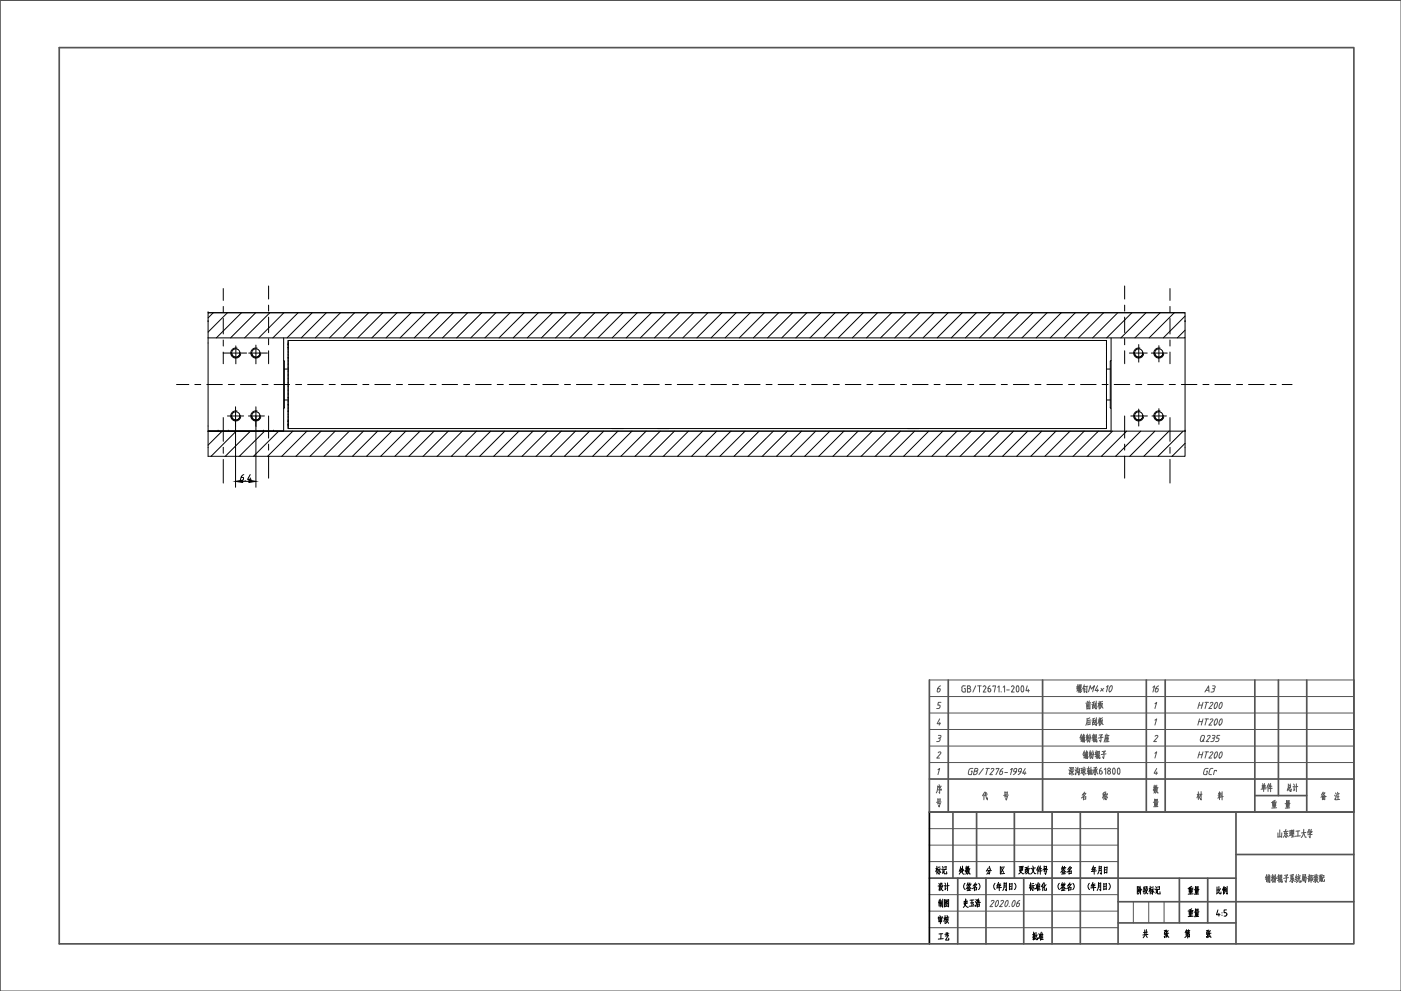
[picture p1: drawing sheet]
<svg xmlns="http://www.w3.org/2000/svg" width="594mm" height="420mm" viewBox="0 0 594 420" stroke-linecap="round" stroke-linejoin="round" font-family="sans-serif">
<g fill="none" stroke="#545454" stroke-width=".72">
<path d="M25.1 20.2h549v380h-549zM394.1 288.3v56h180v-56M402.1 288.3v56M442.1 288.3v56M486.1 288.3v56M494.1 288.3v56M532.1 288.3v56M542.1 288.3v49M554.1 288.3v56M394.1 330.3h180M532.1 337.3h22M404.1 344.3v28"/>
<path d="M414.1 344.3v28M430.1 344.3v28M446.1 344.3v55.9M458.1 344.3v55.9M474.1 344.3v55.9M524.1 344.3v28M394.1 372.3h130v27.9M406.1 372.3v27.9M418.1 372.3v27.9M434.1 372.3v27.9M500.1 372.3v19M512.1 372.3v19"/>
<path d="M524.1 362.3h50M474.1 382.3h100M474.1 391.3h50"/>
</g>
<g fill="none" stroke="#545454" stroke-width=".42">
<path d="M.1 .2h594v420h-594zM394.1 295.3h180M394.1 288.3h180M398.8 290.8l-1.1 1.1-.3 1.1 .5 .4 .5-.2 .3-1-1-.2M399 297.8h-1.1l-.2 1.2h.7l.3 .6-.5 .8h-1M407.9 292.7l.2 .5 .5 .2M407.9 291.5v1.2M408.6 290.7l-.5 .3-.2 .5M408.6 290.8h.7M408.9 291.9h.4v1.5h-.7M410.2 290.8l1.2 .3v.5l-.5 .3a.74 .74 0 0 1 .8 .8 .74 .74 0 0 1-.8 .7h-.7zM410.2 291.9h.7"/>
<path d="M413.7 290.8l-1.1 2.6M414.6 290.8h1.5M415.3 290.8v2.6M416.9 291.2a.59 .59 0 0 1 .8-.4 .59 .59 0 0 1 .3 .9l-1.1 1.7h1.2M419 291.9l-.1 .9a.62 .62 0 0 0 1.1 .1 .62 .62 0 0 0-.5-1M419 291.9h.5M419.8 290.7l-.6 .5-.3 .7M421 291.1v-.3h1.2l-.6 2.6M423.1 291.4l.5-.6v2.6M424.5 293.2v.2M425.4 291.4l.6-.6v2.6M426.9 292.5h1.1"/>
<path d="M428.9 291.2a.59 .59 0 0 1 .8-.4 .59 .59 0 0 1 .2 .9l-1 1.7h1.1M431.2 290.9l-.3 .9 .3 1.5M431.2 290.9l.1-.1a1.54 1.54 0 0 1 .2 2.6l-.3-.2M433.8 290.9l-.1-.1a1.54 1.54 0 0 0-.2 2.6l.3-.2M433.8 290.9l.3 .9-.3 1.5M435.6 290.8l-.6 2h1.5M436 292.2v1.2M456.7 291v1.2M457 290.3v2.5M457.2 292.4l.2 .5M457.3 292.6l-.7 .4M457.3 291.1l-.6 .1"/>
<path d="M457.3 291.9l-.6 .1M457.3 291v.9M457.6 290.3v1.4M457.8 292.7l-.6 .8M458 290.5v.9M458.1 292.4v1.3l-.3-.4M458.1 291.5l-.5 .5M458.1 292h-.5M458.3 292.7l.4 .6M458.3 290.9l-.7 .1M458.3 292.1l.2 .5M458.4 292.4l-.9 .1"/>
<path d="M458.4 291.7l-.8 .8M458.4 290.4l-.8 .1M458.4 291.3l-.8 .2M458.4 290.3v1M459.5 291.1l-.4 1M459.7 291.8v1.7l.4-.5M459.8 290.3l-.3 .8 .6-.1M460.1 291.7l-.8 .2M460.2 292.4l-1 .2M460.9 291v2.7l-.4-.4M461.3 290.9l-1.1 .2M461.6 293.3l.7-2.6 .5 1.4 1.3-1.4-.8 2.6"/>
<path d="M465.4 290.7l-1 2h1.4M465.5 292.1l-.3 1.2M466.9 291.8l.9 1.2M468.1 291.8l-1.5 1.2M469.2 291.3l.7-.6-.7 2.6M471.1 290.7h.2a1.6 1.6 0 0 1-.9 2.5h-.1a2.54 2.54 0 0 1 .8-2.5zM489.7 298.4l.8-.6-.8 2.6M394.1 316.3h180M394.1 309.3h180M394.1 302.3h180M397.8 319.2l.6-.4 .6 .3-1.8 2.3h1.2M397.9 313l.8 .2-.2 .8-.3 .3-1 .1"/>
<path d="M397.9 311.8h.8a.65 .65 0 0 1 .3 .7 .65 .65 0 0 1-.7 .5M398.5 304.8l-1.1 2h1.4M398.5 306.2l-.3 1.2M489.7 319.4l.8-.6-.8 2.6M489.7 305.4l.8-.6-.8 2.6M489.8 312.2l.6-.4 .6 .3-1.8 2.3h1.2M394.1 323.3h180M397.7 326.3l.8-.5-.8 2.6M453.2 326.3l.4 .5M453.5 325.4l.4 .4M453.8 326.4l-.3 1.9-.1-.4M454.1 325.3l-.1 .8"/>
<path d="M454.4 325.9l-.5 1M454.4 327.2l-.7 1.1M454.5 326.4v2.3M454.6 327.2l.5 1.1h.3M454.8 326l.3 .6M455.1 325.5h-1.1M455.2 327l-1.3 .2M455.2 325.4l-.2 .6M455.9 326.3l.2 .4M456.1 325.4l.3 .4M456.4 326.3l-.2 2.2-.3-.4M457.1 325.3l-.6 1.6"/>
<path d="M457.1 326.6l-.3 1M457.3 327.1l.2 .5M457.4 327.4l-.7 .2M457.8 325.9l-.3 2.7-.3-.6M457.8 326l-1 .1M458.4 326.7l.7-.1 .3 .5M458.7 325.8v1.8M459.1 325.7l-.8 .1M459.1 327.3l-.8 .6M459.5 327.4l-.6 .6M459.6 326.9l.9 1.2M459.6 325.2v3.5l-.3-.4"/>
<path d="M459.9 325.5l.2 .3M460.2 326.6l-.3 .7M460.3 326.1l-1.2 .2M461.6 326.3v2.2M461.7 325.1l-.6 2 .8-.2M461.9 327.5l-1 .4M462 325.8l-1.1 .2M462.1 326.4v1.9M462.6 325.2l-.1 3M462.8 327.3l-.6 .1M462.9 328.1l-.8 .1M463 326.5l-.9 .1"/>
<path d="M463 326.4l-.1 1.9M464 326.5l-.6 .1M464 326.3l-.7 2M464.4 326.1v2.5l-.3-.4M464.7 326.9h-.6M464.7 326.4l-.5 .1M464.9 325.4l-1.1 .1M464.9 326.6l.4 1.5h.3M464.9 327.3l-.9 .1M465 325.2l-.7 .7M465.3 326l-.5 .7M466.2 326.8l.3 1.4h.5l.3-.5"/>
<path d="M466.2 326.8l1 .1 .2 .8M467.1 325.6l-.6 .5-.3 .7M468.3 326.2l.6-.5v2.6M472.1 325.7a1.43 1.43 0 0 1 .8 1.2 1.43 1.43 0 0 1-.8 1.3l-.4-1zM474.7 325.8l.2 .9-.2 1.4M474.7 325.8l-.2-.1a1.54 1.54 0 0 0-.1 2.6l.3-.2M490.5 325.8l-1.1 2h1.4M490.5 327.2l-.3 1.2M394.1 358.3h80M394.1 351.3h80M394.1 379.3h80M394.1 372.3h80"/>
<path d="M394.1 365.3h80M394.1 393.3h80M394.1 386.3h80M480.6 382.3v9M487.1 382.3v9M493.6 382.3v9"/>
<circle cx="470.2" cy="327.5" r=".67"/>
<circle cx="470.3" cy="326.2" r=".57"/>
</g>
<!-- layer: 0 -->
<path d="M394.1 344.3v55.9" fill="none" stroke="#000" stroke-width=".72"/>
<g fill="none" stroke="#000" stroke-width=".42">
<path d="M99.9 176.4v30.2M108.5 176.4v30.2M102.9 204.1h2.7M103.4 201.2l-1.2 1.1-.2 1.2 .5 .3 .6-.4 .2-.8-1-.2M104 203.7l-.1 .1M106.1 201.2l-1.1 2h1.5M106.2 202.6l-.3 1.2M409.2 374.5a1.8 1.8 0 0 0 0 2.7M410.3 376.6l.1 .6M410.5 374.2l-.5 1.4M410.5 374.9l.1 .6M410.7 376.6l.1 .5"/>
<path d="M410.8 375.4l.7 1.2h.4M410.8 375.3l-1.1 1.6M410.9 374.8l-.7 .2M411.1 376.2l-.8 .1M411.3 374.3l-.3 1M411.3 376.6l-.3 .8M411.3 374.9l.1 .6M411.6 377.4l-1.5 .2M411.8 374.8l-.7 .2M413.1 375.2l.3 .6M413.2 376.2v1.5M413.7 374.3l-1.1 1.4"/>
<path d="M414.1 374.9l-.9 .1M414.1 376.3l-.9 .2M414.2 377.2l-1 .2M414.2 376.3l-.1 .9M414.2 374.8l-1.1 1.5-.8 .5M415 374.5a1.8 1.8 0 0 1-.1 2.7M421.9 374.5a1.8 1.8 0 0 0 .1 2.7M423.1 375.4v.9M423.4 374.1l-.7 1.6M423.7 374.9v2.7M424.4 374.8l-1.3 .2M424.4 375.5l-1.3 .1"/>
<path d="M424.7 376.3l-2.2 .2M425.8 374.2v1.9l-.6 1.5M426.5 375.2l-.7 .1M426.5 376l-.7 .1M426.7 374.3v3.4l-.4-.6M426.7 374.5l-.9 .1M428 374.5v2.8M428.9 375.8h-.9M429.1 376.9l-1.1 .1M429.1 374.7l-1.1 .2M429.2 374.5l-.1 2.7M430.2 374.5a1.8 1.8 0 0 1 0 2.7"/>
<path d="M449.2 374.5a1.8 1.8 0 0 0 0 2.7M450.3 376.6l.1 .6M450.5 374.2l-.5 1.4M450.5 374.9l.1 .6M450.7 376.6l.1 .5M450.8 375.4l.7 1.2h.4M450.8 375.3l-1.1 1.6M450.9 374.8l-.7 .2M451.1 376.2l-.8 .1M451.3 374.3l-.4 1M451.3 376.6l-.3 .8M451.3 374.9l.1 .6"/>
<path d="M451.6 377.4l-1.5 .2M451.8 374.8l-.7 .2M453.1 375.2l.3 .6M453.2 376.2v1.5M453.7 374.3l-1.1 1.4M454.1 374.9l-.9 .1M454.1 376.3l-.9 .2M454.2 377.2l-1 .2M454.2 376.3l-.1 .9M454.3 374.8l-1.2 1.5-.8 .5M454.9 374.5a1.8 1.8 0 0 1 0 2.7M461.9 374.5a1.8 1.8 0 0 0 .1 2.7"/>
<path d="M463.1 375.4v.9M463.4 374.1l-.8 1.6M463.7 374.9v2.7M464.3 374.8l-1.2 .2M464.3 375.5l-1.2 .1M464.7 376.3l-2.2 .2M465.8 374.2v1.9l-.6 1.5M466.5 375.2l-.7 .1M466.5 376l-.7 .1M466.7 374.3v3.4l-.4-.6M466.7 374.5l-.9 .1M468.1 374.5v2.8"/>
<path d="M468.9 375.8h-.8M469.1 376.9l-1 .1M469.2 374.7l-1.1 .2M469.2 374.5l-.1 2.7M470.2 374.5a1.8 1.8 0 0 1 0 2.7"/>
</g>
<g fill="none" stroke="#000" stroke-width=".42">
<path d="M88.2 132.6h414.3M90.4 132.6l-2.2 2.2M96.4 132.6l-8.2 8.2M102.4 132.6l-10.6 10.7M108.4 132.6l-10.6 10.7M114.4 132.6l-10.7 10.7M120.4 132.6l-10.7 10.7M126.4 132.6l-10.7 10.7M132.4 132.6l-10.7 10.7M138.4 132.6l-10.7 10.7M144.4 132.6l-10.7 10.7M150.4 132.6l-10.7 10.7"/>
<path d="M156.4 132.6l-10.7 10.7M162.4 132.6l-10.7 10.7M168.4 132.6l-10.7 10.7M174.3 132.6l-10.6 10.7M180.4 132.6l-10.8 10.7M186.3 132.6l-10.6 10.7M192.3 132.6l-10.6 10.7M198.3 132.6l-10.7 10.7M204.3 132.6l-10.7 10.7M210.3 132.6l-10.7 10.7M216.3 132.6l-10.7 10.7M222.3 132.6l-10.7 10.7"/>
<path d="M228.3 132.6l-10.7 10.7M234.3 132.6l-10.7 10.7M240.3 132.6l-10.7 10.7M246.3 132.6l-10.7 10.7M252.2 132.6l-10.6 10.7M258.2 132.6l-10.6 10.7M264.2 132.6l-10.7 10.7M270.2 132.6l-10.6 10.7M276.2 132.6l-10.7 10.7M282.2 132.6l-10.7 10.7M288.2 132.6l-10.7 10.7M294.2 132.6l-10.7 10.7"/>
<path d="M300.2 132.6l-10.7 10.7M306.2 132.6l-10.7 10.7M312.2 132.6l-10.7 10.7M318.1 132.6l-10.6 10.7M324.2 132.6l-10.7 10.7M330.2 132.6l-10.7 10.7M336.1 132.6l-10.6 10.7M342.2 132.6l-10.7 10.7M348.1 132.6l-10.6 10.7M354.1 132.6l-10.6 10.7M360.1 132.6l-10.7 10.7M366.1 132.6l-10.7 10.7"/>
<path d="M372.1 132.6l-10.7 10.7M378.1 132.6l-10.7 10.7M384.1 132.6l-10.7 10.7M390.1 132.6l-10.7 10.7M396.1 132.6l-10.7 10.7M402.1 132.6l-10.7 10.7M408.1 132.6l-10.7 10.7M414 132.6l-10.6 10.7M420 132.6l-10.6 10.7M426.1 132.6l-10.8 10.7M432 132.6l-10.6 10.7M438 132.6l-10.7 10.7"/>
<path d="M444 132.6l-10.7 10.7M450 132.6l-10.7 10.7M456 132.6l-10.7 10.7M462 132.6l-10.7 10.7M468 132.6l-10.7 10.7M474 132.6l-10.7 10.7M480 132.6l-10.7 10.7M486 132.6l-10.7 10.7M492 132.6l-10.7 10.7M497.9 132.6l-10.6 10.7M502.5 134l-9.2 9.3M502.5 140l-3.2 3.3"/>
<path d="M88.2 143.3h414.3v-10.7h-414.3v60.9h414.3v-50.2M100.5 147.6a2.14 2.14 0 0 0-2.6 1.5 2.14 2.14 0 0 0 1.5 2.6 2.14 2.14 0 0 0 2.6-1.5M101.7 149.7a1.76 1.76 0 0 1-1.7 1.7 1.76 1.76 0 0 1-1.8-1.7M109 147.6a2.14 2.14 0 0 0-2.6 1.5 2.14 2.14 0 0 0 1.5 2.6 2.14 2.14 0 0 0 2.7-1.5M110.3 149.7a1.76 1.76 0 0 1-1.8 1.7 1.76 1.76 0 0 1-1.8-1.7M120.3 152.9l.3 .3v19.6l-.3 .3M120.3 143.3v39.5h-32.1h382.9v-39.5M120.6 156.5h1.6M122.2 148.2v1M122.2 150.4v1.2M122.2 146.5v1.1v-.3M122.2 153v1.4"/>
<path d="M122.2 145.2v1.1v-.5M122.2 159v1.6M122.2 155.9v1.5M122.2 144.4h347v37.3h-347zM469.2 148.2v1M469.2 150.4v1.2M469.2 146.5v1.1v-.3M469.2 153v1.4M469.2 145.2v1.1v-.5M469.2 159v1.6M469.2 155.9v1.5M469.2 156.5h1.6"/>
<path d="M471.1 152.9l-.3 .3v19.6l.3 .3M483.4 147.6a2.14 2.14 0 0 0-2.6 1.5 2.14 2.14 0 0 0 1.5 2.6 2.14 2.14 0 0 0 2.6-1.5M484.6 149.7a1.76 1.76 0 0 1-1.8 1.7 1.76 1.76 0 0 1-1.7-1.7M492 147.6a2.14 2.14 0 0 0-2.7 1.5 2.14 2.14 0 0 0 1.5 2.6 2.14 2.14 0 0 0 2.7-1.5M493.2 149.7a1.76 1.76 0 0 1-1.8 1.7 1.76 1.76 0 0 1-1.8-1.7M100.5 174.3a2.14 2.14 0 0 0-2.6 1.5 2.14 2.14 0 0 0 1.5 2.6 2.14 2.14 0 0 0 2.6-1.5M101.7 176.3a1.76 1.76 0 0 1-1.7 1.8 1.76 1.76 0 0 1-1.8-1.8M109 174.3a2.14 2.14 0 0 0-2.6 1.5 2.14 2.14 0 0 0 1.5 2.6 2.14 2.14 0 0 0 2.7-1.5M110.3 176.3a1.76 1.76 0 0 1-1.8 1.8 1.76 1.76 0 0 1-1.8-1.8M120.6 169.6h1.6M122.2 162.2v1.6M122.2 174.4v1.2"/>
<path d="M122.2 176.8v1M122.2 178.8v-.4v1.2M122.2 171.7v1.4M122.2 165.5v1.5M122.2 168.7v1.5M469.2 162.2v1.6M469.2 174.4v1.2M469.2 176.8v1M469.2 178.8v-.4v1.2M469.2 171.6v1.5M469.2 165.5v1.5M469.2 168.7v1.5"/>
<path d="M469.2 169.6h1.6M483.4 174.3a2.14 2.14 0 0 0-2.6 1.5 2.14 2.14 0 0 0 1.5 2.6 2.14 2.14 0 0 0 2.6-1.5M484.6 176.3a1.76 1.76 0 0 1-1.8 1.8 1.76 1.76 0 0 1-1.7-1.8M492 174.3a2.14 2.14 0 0 0-2.7 1.5 2.14 2.14 0 0 0 1.5 2.6 2.14 2.14 0 0 0 2.7-1.5M493.2 176.3a1.76 1.76 0 0 1-1.8 1.8 1.76 1.76 0 0 1-1.8-1.8M94.2 182.8l-6 5.9M96.8 182.8h-8.6h414.3M100.2 182.8l-10.7 10.7M106.2 182.8l-10.7 10.7M111.7 182.8h4.3M112.2 182.8l-10.7 10.7M118.2 182.8l-10.7 10.7"/>
<path d="M122.2 180.3v-.5v1M124.2 182.8l-10.7 10.7M130.1 182.8l-10.6 10.7M136.2 182.8l-10.7 10.7M142.1 182.8l-10.6 10.7M148.1 182.8l-10.6 10.7M154.1 182.8l-10.7 10.7M160.1 182.8l-10.6 10.7M166.1 182.8l-10.7 10.7M172.1 182.8l-10.7 10.7M178.1 182.8l-10.7 10.7M184.1 182.8l-10.7 10.7"/>
<path d="M190.1 182.8l-10.7 10.7M196.1 182.8l-10.7 10.7M202.1 182.8l-10.7 10.7M208.1 182.8l-10.7 10.7M214.1 182.8l-10.7 10.7M220.1 182.8l-10.7 10.7M226 182.8l-10.6 10.7M232 182.8l-10.6 10.7M238 182.8l-10.7 10.7M244 182.8l-10.6 10.7M250 182.8l-10.7 10.7M256 182.8l-10.7 10.7"/>
<path d="M262 182.8l-10.7 10.7M268 182.8l-10.7 10.7M274 182.8l-10.7 10.7M280 182.8l-10.7 10.7M286 182.8l-10.7 10.7M291.9 182.8l-10.6 10.7M298 182.8l-10.7 10.7M303.9 182.8l-10.6 10.7M309.9 182.8l-10.6 10.7M315.9 182.8l-10.7 10.7M321.9 182.8l-10.7 10.7M327.9 182.8l-10.7 10.7"/>
<path d="M333.9 182.8l-10.7 10.7M339.9 182.8l-10.7 10.7M345.9 182.8l-10.7 10.7M351.9 182.8l-10.7 10.7M357.9 182.8l-10.7 10.7M363.9 182.8l-10.7 10.7M369.9 182.8l-10.7 10.7M375.8 182.8l-10.6 10.7M381.9 182.8l-10.7 10.7M387.8 182.8l-10.6 10.7M393.8 182.8l-10.6 10.7M399.8 182.8l-10.7 10.7"/>
<path d="M405.8 182.8l-10.6 10.7M411.8 182.8l-10.7 10.7M417.8 182.8l-10.7 10.7M423.8 182.8l-10.7 10.7M429.8 182.8l-10.7 10.7M435.8 182.8l-10.7 10.7M441.8 182.8l-10.7 10.7M447.8 182.8l-10.7 10.7M453.7 182.8l-10.6 10.7M459.8 182.8l-10.7 10.7M465.8 182.8l-10.7 10.7M469.2 180.3v-.5v1"/>
<path d="M471.7 182.8l-10.6 10.7M477.7 182.8l-10.7 10.7M483.7 182.8l-10.7 10.7M489.7 182.8l-10.6 10.7M495.7 182.8l-10.7 10.7M501.7 182.8l-10.7 10.7M502.5 188l-5.5 5.5"/>
<circle cx="100" cy="149.7" r="1.76"/>
<circle cx="108.5" cy="149.7" r="1.76"/>
<circle cx="482.8" cy="149.7" r="1.76"/>
<circle cx="491.4" cy="149.7" r="1.76"/>
<circle cx="100" cy="176.3" r="1.76"/>
<circle cx="108.5" cy="176.3" r="1.76"/>
<circle cx="482.8" cy="176.3" r="1.76"/>
<circle cx="491.4" cy="176.3" r="1.76"/>
</g>
<g fill="#000">
<circle cx="88.2" cy="136.3" r=".19"/>
<circle cx="88.2" cy="132.6" r=".19"/>
<circle cx="502.5" cy="136.3" r=".19"/>
<circle cx="92.5" cy="182.8" r=".19"/>
<circle cx="96.8" cy="182.8" r=".19"/>
<circle cx="111.7" cy="182.8" r=".19"/>
<circle cx="116" cy="182.8" r=".19"/>
<circle cx="502.5" cy="182.8" r=".19"/>
</g>
<g fill="none" stroke="#000" stroke-width=".42">
<path d="M94.7 122.3v5.1M94.7 129.9v2.6M94.7 135v6.6M113.9 121.2v5.6M113.9 129.4v2.5M113.9 134.5v6.6M476.9 121.2v5.6M476.9 129.4v2.5M476.9 134.5v6.6M496.1 122.3v5.1M496.1 129.9v2.6M496.1 135v6.6"/>
<path d="M94.7 149.7h9.9M94.7 144.1v2.6M94.7 149.3v4.9M100 146.6v7.7M105.5 149.7h7.9M108.5 146.3v8M113.9 143.6v2.6M113.9 148.7v5.5M476.9 143.6v2.6M476.9 148.7v5.5M478.9 149.7h7.6M482.9 146.1v7.4"/>
<path d="M488.2 149.7h6.8M491.4 146.6v6.9M496.1 144.1v2.6M496.1 149.3v4.9M74.9 163h5.2M82.6 163h2.5M87.7 163h6.6M94.7 177v10.1M96.4 176.4h6.9M96.8 163h2.6M99.9 172.5v8.3M102 163h6.6"/>
<path d="M105.3 176.4h6.8M108.5 172.5v8.3M111.1 163h2.5M113.9 176.4v9.4M116.2 163h6.6M125.4 163h2.5M130.4 163h6.6M139.6 163h2.6M144.7 163h6.6M153.9 163h2.5M158.9 163h6.6M168.1 163h2.6"/>
<path d="M173.2 163h6.6M182.3 163h2.6M187.5 163h6.5M196.6 163h2.6M201.7 163h6.6M210.8 163h2.6M216 163h6.6M225.1 163h2.5M230.2 163h6.6M239.4 163h2.5M244.4 163h6.7M253.6 163h2.5"/>
<path d="M258.7 163h6.6M267.9 163h2.5M272.9 163h6.6M282.1 163h2.6M287.2 163h6.6M296.3 163h2.6M301.4 163h6.6M310.6 163h2.6M315.7 163h6.6M324.8 163h2.6M330 163h6.6M339.1 163h2.5"/>
<path d="M344.2 163h6.6M353.3 163h2.6M358.5 163h6.6M367.6 163h2.5M372.7 163h6.6M381.9 163h2.5M386.9 163h6.6M396.1 163h2.5M401.2 163h6.6M410.4 163h2.5M415.4 163h6.6M424.6 163h2.6"/>
<path d="M429.7 163h6.6M438.8 163h2.6M443.9 163h6.6M453.1 163h2.5M458.2 163h6.6M467.3 163h2.6M472.5 163h6.6M476.9 176.4v9.4M479.5 176.4h7.1M481.6 163h2.5M482.9 173.4v7.2M486.7 163h6.6"/>
<path d="M488.5 176.4h6.1M491.4 173.3v6.6M495.8 163h2.6M496.1 177v10.1M500.9 163h6.6M510.1 163h2.5M515.2 163h6.6M524.4 163h2.5M529.4 163h6.6M538.6 163h2.5M543.7 163h4.2M94.7 189.7v2.5"/>
<path d="M94.7 194.8v10M113.9 188.3v2.5M113.9 193.4v9.3M476.9 188.3v2.5M476.9 193.4v9.3M496.1 189.7v2.5M496.1 194.8v10"/>
</g>
<!-- layer: 0 -->
<path d="M99.9 204.1l3-.5v1zM105.6 203.6l2.9 .5-2.9 .5z" fill="#000" stroke="#000" stroke-width=".42"/>
<g font-size="7.1" fill="#545454">
<text x="459.7" y="302">前刮板</text>
<text x="459.7" y="309">后刮板</text>
<text x="415.6" y="340.4">代 号</text>
<text x="457.6" y="340.4">名 称</text>
<text x="506.6" y="340.4">材 料</text>
<text x="533.8" y="336.9">单件</text>
<text x="545" y="336.9">总计</text>
<text x="559.2" y="340.4">备 注</text>
<text x="538.3" y="344">重 量</text>
<text x="540.8" y="356.3">山东理工大学</text>
<text x="535.5" y="375.4">铺粉辊子系统局部装配</text>
</g>
<g font-size="7.1">
<text x="405.7" y="371.8">处数</text>
<text x="431.1" y="371.8">更改文件号</text>
<text x="449.1" y="371.8">签名</text>
<text x="461.8" y="371.8">年月日</text>
<text x="435.7" y="378.9">标准化</text>
<text x="397.2" y="385.9">制图</text>
<text x="407.5" y="385.9">史玉浩</text>
<text x="396.9" y="393">审核</text>
<text x="437.1" y="400">批准</text>
<text x="483.7" y="399">共 张 第 张</text>
</g>
<g font-size="6.6" fill="#545454">
<text x="457.2" y="315.7">铺粉辊子座</text>
<text x="458.3" y="322.8">铺粉辊子</text>
</g>
<g font-size="6.6">
<text x="395.8" y="371.8">标记</text>
<text x="417.3" y="371.8">分 区</text>
<text x="396.9" y="378.9">设计</text>
<text x="481.5" y="380.3">阶段标记</text>
<text x="503.1" y="380.3">重量</text>
<text x="515.1" y="380.3">比例</text>
<text x="503.1" y="389.8">重量</text>
<text x="396.9" y="399.7">工艺</text>
</g>
<g font-size="6.2" fill="#545454">
<text x="506.9" y="308.7">HT200</text>
<text x="508" y="315.7">Q235</text>
<text x="506.9" y="322.8">HT200</text>
</g>
<g font-size="5.7" fill="#545454">
<text x="487.9" y="294.6">16</text>
<text x="510.1" y="294.6">A3</text>
<text x="506.9" y="301.6">HT200</text>
<text x="409.6" y="329.5">GB/T276-1994</text>
<text x="509.4" y="329.5">GCr</text>
<text x="418.7" y="385.6">2020.06</text>
</g>
<text font-size="5.7" x="515.1" y="389.5">4:5</text>
<g font-size="5.3" fill="#545454">
<text x="400.4" y="343.3" transform="rotate(-90 400.4 343.3)">序 号</text>
<text x="492.5" y="343.3" transform="rotate(-90 492.5 343.3)">数 量</text>
</g>
</svg>
